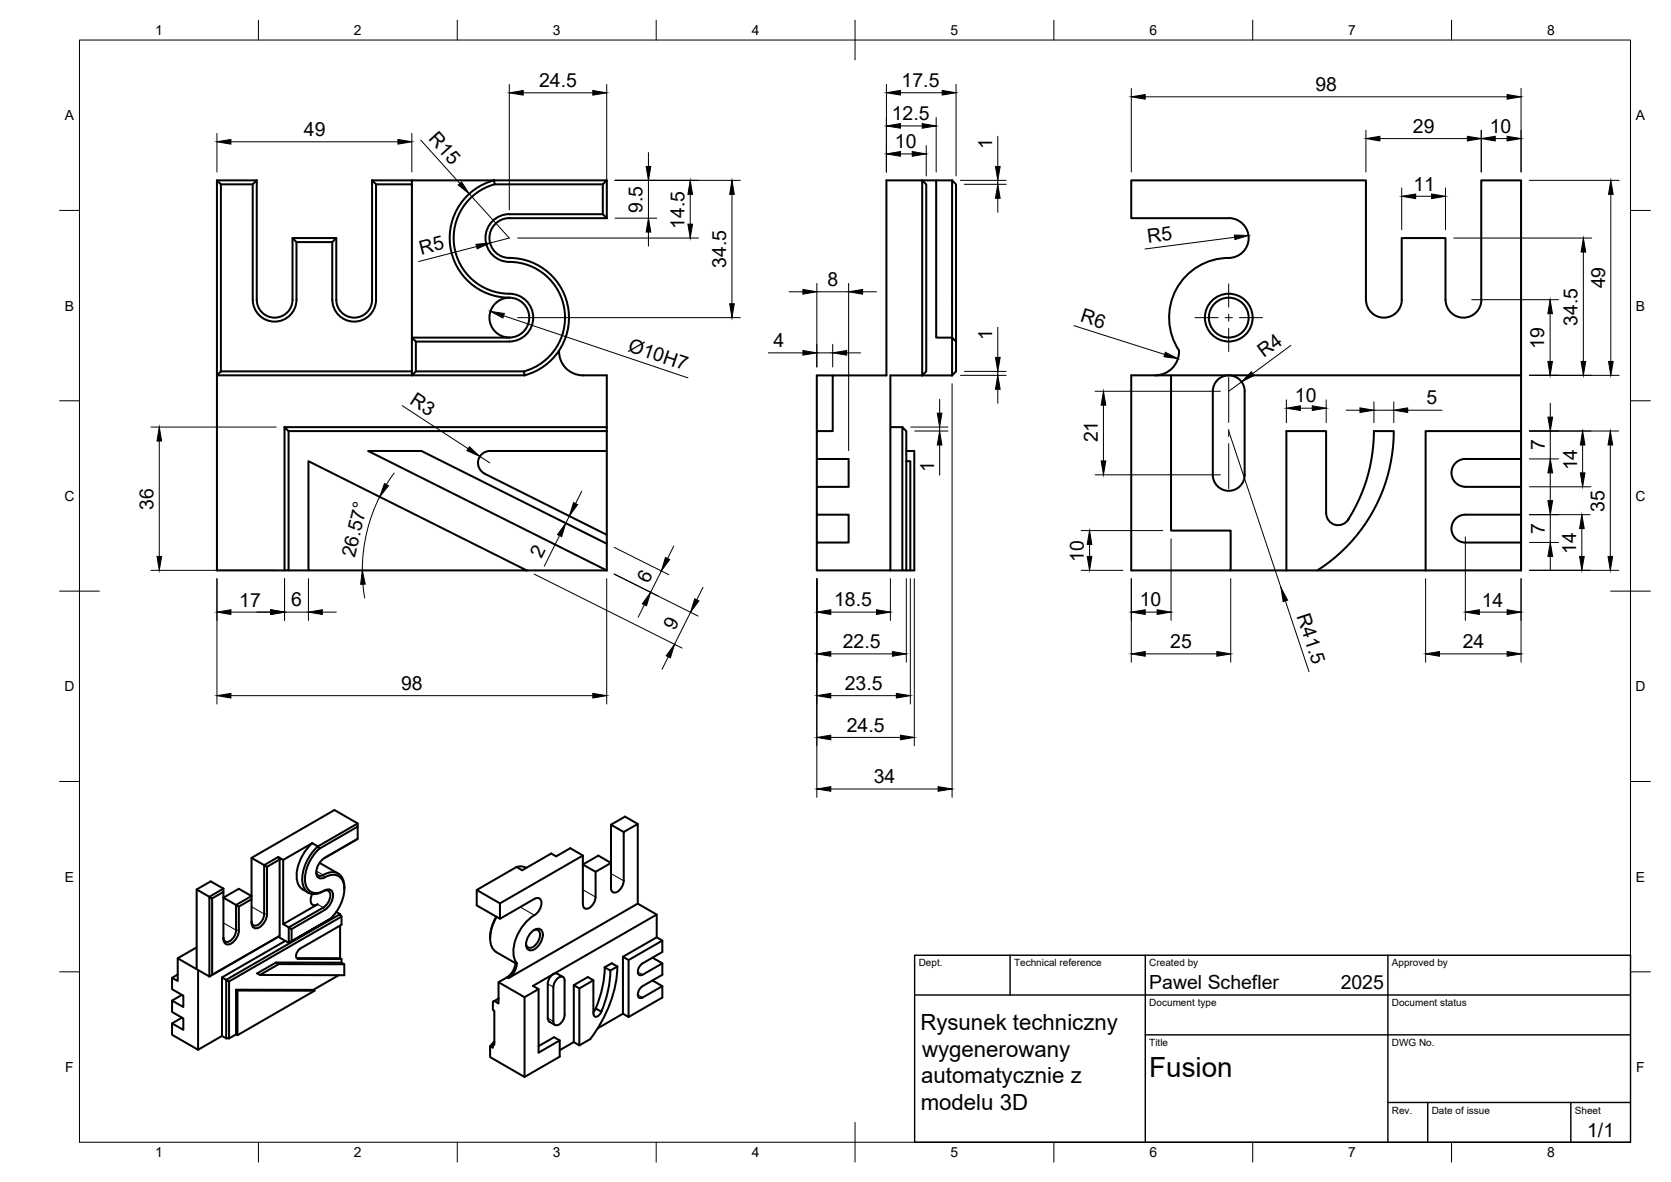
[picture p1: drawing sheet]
<svg xmlns="http://www.w3.org/2000/svg" width="420mm" height="297mm" viewBox="0 0 420 297" stroke-linecap="round" stroke-linejoin="round" font-family="sans-serif">
<!-- layer: Visible -->
<g fill="none" stroke="#000" stroke-width=".51">
<path d="M54.5 45.3h10.1M63.5 46.3v29M64.6 45.3l-1.1 1h-8M64.6 45.3v30M73.6 59.8v15.5M84.6 59.8h-11l.9 1v14.5M84.6 59.8l-1.1 1h-9M84.6 59.8v15.5M93.6 45.3l1 1v29M93.6 45.3h30.6M93.6 45.3v30M94.6 46.3h9"/>
<path d="M103.6 45.3v39.5h24.5M124.2 45.3h28.4l-1 1h-27.2zM124.2 45.3a15 15 0 0 0-11 16.4 15 15 0 0 0 14.9 13.1M124.4 46.3a14.1 14.1 0 0 0-10.1 15.9 14.1 14.1 0 0 0 14.7 11.7 6 6 0 0 1 5 6.4 6 6 0 0 1-5.9 5.5M151.6 46.3v7.5l1 1M151.6 53.8h-23.5a6 6 0 0 0-6 6 6 6 0 0 0 6 6 14 14 0 0 1 13.8 12.1 14 14 0 0 1-10.1 15.4M152.6 54.8h-24.5a5 5 0 0 0-5 5 5 5 0 0 0 5 5 15 15 0 0 1 14.8 13.1 15 15 0 0 1-11 16.4M152.6 45.3v9.5M231.9 45.3l1 1v47l-1 1zM235.4 45.3h4M239.4 45.3v39.5h-4v-39.5h-12.5v49h-13.5v14h-4v7h8v7.1h-8v6.9h8v7h-8v7h18.5v-49h15.5M239.4 45.3l1 1v39.5"/>
<path d="M63.6 75.3a5.5 5.5 0 0 0 5.5 5.5 5.5 5.5 0 0 0 5.4-5.5M64.6 75.3a4.5 4.5 0 0 0 4.5 4.5 4.5 4.5 0 0 0 4.5-4.5M83.5 60.8v14.5M83.6 75.3a5.5 5.5 0 0 0 5.5 5.5 5.5 5.5 0 0 0 5.5-5.5M84.6 75.3a4.5 4.5 0 0 0 4.5 4.5 4.5 4.5 0 0 0 4.5-4.5M343.5 75.3v-30h-59.1v9.5h24.5a5 5 0 0 1 5.1 5 5 5 0 0 1-5 5 15 15 0 0 0-12.5 23.3 6 6 0 0 1-6 6.2M343.5 75.3a4.5 4.5 0 0 0 4.5 4.5 4.5 4.5 0 0 0 4.5-4.5M352.4 75.3v-15.5h11.1v15.5M363.5 75.3a4.5 4.5 0 0 0 4.5 4.5 4.5 4.5 0 0 0 4.5-4.5M372.4 75.3v-30h10.1v49M54.5 94.3v49h17M55.5 93.3v-47l-1-1v49"/>
<path d="M103.6 94.3l1-1h27.2l.1 1zM103.6 93.3h-48.1l-1 1M104.6 93.3v-7.5l-1-1v9.5h-49.1M104.6 85.8h23.5M140.6 88.1a6 6 0 0 0 6 6.2M146.6 94.3h6v13M209.4 94.3h-4v14M239.4 84.8l1 1v7.5l-1 1zM284.4 94.3h10v39h15v10h-25zM294.4 94.3h88.1M304.9 98.3a4 4 0 0 1 4.1-4 4 4 0 0 1 4 4M304.9 98.3v21"/>
<path d="M312.9 98.3v21M382.5 94.3v49h-51.3M71.5 107.3l1.1 1v35h-1.1zM71.5 107.3h81.1v1h-80M77.6 115.9l54.8 27.4h-54.8zM121.8 119l30.8 15.4M123.2 113.3h29.4M123.2 113.3a3 3 0 0 0-2.9 2.3 3 3 0 0 0 1.5 3.4M152.6 108.3v35M205.4 115.3v7.1M223.9 107.3h3M226.9 107.3l1 1v35h-1z"/>
<path d="M227.9 113.3h2v30h-1M227.9 115.9h1v27.4h-1M304.9 119.3a4 4 0 0 0 4.1 4 4 4 0 0 0 4-4M368.4 115.3h14.1M368.5 115.3a3.5 3.5 0 0 0-3.5 3.5 3.5 3.5 0 0 0 3.5 3.5M382.5 108.3h-24v35M152.6 136.6l-46.6-23.3h-13.4l60 30M205.4 129.3v7M333.4 129v-20.7h-10v35M333.5 129a3 3 0 0 0 2.2 2.9 3 3 0 0 0 3.4-1.5M339.1 130.4a41.3 41.3 0 0 0 6.4-22.1h5a41.5 41.5 0 0 1-19.3 35h-7.8M339.1 130.4l-.2 .4"/>
<path d="M368.4 122.4h14.1M368.4 136.3h14.1M368.4 129.3h14.1M368.5 129.3a3.5 3.5 0 0 0-3.5 3.5 3.5 3.5 0 0 0 3.5 3.5M72.6 143.3h5M132.4 143.3h20.2M223.9 143.3h3M309.4 143.3h14M63.2 215.6l3.2 1.8M66.4 217.4l.7 .4 .1 11.9a3.7 3.7 0 0 1-3 3.6 1.21 1.21 0 0 1-.9-1.4M66.4 217.4v12.3a3 3 0 0 1-2.4 2.9 .98 .98 0 0 1-.7-1.1M70 215.4l-3.6 2"/>
<path d="M70.3 216l-3.2 1.8M78.5 211.9l1.4 .8M78.5 211.9l-7.3 4.2M78.5 211.9a11.1 11.1 0 0 0-3.7 9.7 3.9 3.9 0 0 0 2.7 2.8M79.5 219.1a1.06 1.06 0 0 0 .6 1 1.06 1.06 0 0 0 1.2-.2 3.2 3.2 0 0 1 3.7-.4 3.2 3.2 0 0 1 1.6 3.5M79.9 212.7l10-5.8v.8l-9.6 5.6zM79.9 212.7a11 11 0 0 0-3.7 9.9 3.1 3.1 0 0 0 5.1 1.4 1.08 1.08 0 0 1 1.2-.2 1.08 1.08 0 0 1 .6 1.2 3.9 3.9 0 0 1-1.8 3.1l-8.7 5-1.4-.9v-16.1l-1.2-.7 .3 .6v19.2l-.3 .2M80.3 213.3a10.2 10.2 0 0 0-3.4 9.1 2.92 2.92 0 0 0 4.7 1.4 1.3 1.3 0 0 1 1.5-.2 1.3 1.3 0 0 1 .6 1.4l-.2 1.2-.6 1.2-1.3 1.3M80.3 216.8l4.7 2.7M81.6 215.6a4.1 4.1 0 0 0-1.8 4.7 1.29 1.29 0 0 0 1.8 .2M89.9 206.9l-5.8-3.3-20.9 12v9.6M89.9 207.7v3.1l-8.3 4.8"/>
<path d="M89.9 210.8l-8.3 4.9M129.9 217.9l-10 5.8v3.8l5.8 3.4M129.9 217.9l1.5-.1 .9 .3M146.6 215l-3.2-1.8-3.6 2-1.2-.7-7.3 4.2-1.4-.8M153.6 207.2l3.2 1.9M160.4 207.1l-3.2-1.9-3.6 2v9.7l-3.1-1.9-3.9 2.3 3.2 1.8M49.4 238.1l-4.7 2.7M56.2 223.3l-3.2-1.8-3.6 2v20.1l-4.7-2.8v5.7l-1.4-.8v2.9l2.8 1.6v2.9l-2.8-1.7v2.9l2.8 1.6v2.9l-2.8-1.6v2.8l6.5 3.8v-20l2.8 1.6 17.4-10 2.6 1.5v-3.8l.7 .4v3M56.2 223.3v.8l-2.9 1.7M56.2 224.1v11.9a1.29 1.29 0 0 0 .8 1.4 1.29 1.29 0 0 0 1.6-.6l1.1-1.4 .4-1.6M56.2 223.3l-3.6 2.1-3.2-1.9M63.2 225.2l-3.2-1.8-3.8 2.2 3.2 1.8v6.4a3 3 0 0 1-2.4 2.9 .98 .98 0 0 1-.8-1.1"/>
<path d="M63.2 225.2l-3.8 2.2 .6 .4v6M63.2 225.2v.8l-3.2 1.8M63.2 226v5.9M70.3 235.2l-17.7 10.2v-20l.7 .4v19.2M71.8 236.4l-16 9.2M72.6 236.9l10.3-5.9zM78.5 224.7l-.3 1a1.18 1.18 0 0 0 .2 1.5 1.18 1.18 0 0 0 1.5 .1M79.9 227.3l-8.7 4.9M81.6 228.7l-8.3 4.8M81.6 220.5a3 3 0 0 1 3.6-.3 3 3 0 0 1 1.4 3.3 11 11 0 0 1-3.7 7.5M84.5 229.2l1 .5M85.5 232.6v8.2l.4 .2v.9l.7 .4v2.8l-21.2-.1-.7-.4 4.7-2.7h16.5"/>
<path d="M85.9 230.3v2.1l-10.4 6a1.84 1.84 0 0 0-.8 2.5l11.2 .1M86.6 223v.4M119.9 223.7l5.8 3.3M123.2 235.4v.4M124.8 230.4l-1 2.1-.6 2.9M124.9 230.4a8.7 8.7 0 0 0-1.2 7.7l1.1 1.1 4.8 2.8M133.5 234.5a1.8 1.8 0 0 1 2.7-.7 3.9 3.9 0 0 1-2.9 5 1.81 1.81 0 0 1-.8-2.7zM134.2 233.8a1.07 1.07 0 0 1 1.2 0 1.07 1.07 0 0 1 .4 1.2 3.4 3.4 0 0 1-2.6 3.2 1.02 1.02 0 0 1-.9-1.1M146.6 227.3v-12.3l-20.9 12v3.9l8.7-5a1.08 1.08 0 0 1 1.2-.1 1.08 1.08 0 0 1 .6 1.1 4.1 4.1 0 0 1-2.5 3.5 11.5 11.5 0 0 0-4.5 9.8l.8 1.8-.4-.1M146.6 227.3a1.07 1.07 0 0 0 .7 1.1 1.07 1.07 0 0 0 1.3-.5l.7-.9 .4-1.1 .1-6.8 3.8-2.2v6.3a1.07 1.07 0 0 0 .8 1.2 1.07 1.07 0 0 0 1.2-.6l1-1.4 .2-1.1v-12.2l3.6-2v20l-32.6 18.7M160.4 227.1l4.7 2.7v5.7l1.4 .9v2.8l-4.9 2.9a2.13 2.13 0 0 0-.9 2.9l.9-.1M165.1 235.5l-8.5 4.9 1.5 .9 8.4-4.9"/>
<path d="M165.1 229.8l-26 15M44.7 244.9l-1.4 .8M45.7 250l-2.4 1.4M45.7 255.7l-2.4 1.5M56.9 246.2l.7 .4v14.3h-.7zM56.9 246.2l28.6-16.5 .4 .6-28.3 16.3M56.9 246.2l-1.1-.6v14.7l1.1 .6M59.4 248.7l.3 .2v11.2l-.3-.2M69.4 241.9l.7 .4-4.7 2.7M70.1 242.3h16.5M74.6 240.7l10.9 .1M78.8 248.8l.3 .2-19.4-.1"/>
<path d="M79.1 249l-19.4 11.1M85.2 245.1l-6.4 3.7-19.4-.1v11.2l-1.8 1M125.3 250.9l-1.4 .8v2.1l.4 .2v8.6l-.4-.2v.9l-.7-.4v2.7l8.7 5v-20l-6.6-3.8v5.4l-1-.6M129.6 241.9a4.7 4.7 0 0 1-2.1 3.7l-2.2 1.2M129.9 242a4.7 4.7 0 0 1-2.1 3.8M135.4 248.6l-3.5 2M138.1 256.8l1.5 .8M139.1 244.8l-5.1 3 1.4 .8v15.9l5.3-3M139.1 248.1v8.6M139.1 244.8l.8-.2 1.6 .9M139.1 244.8l-1 1-.4 1.5v8.5l.1 .6 .3 .3M139.1 248.1a2.6 2.6 0 0 1 2.3-2.7l.5 .6 .1 .4v8.6a2.59 2.59 0 0 1-2.3 2.6l-.5-.5-.1-.4"/>
<path d="M145.7 248.4v14.3l-1.4-.8M149.2 246.3l-3.5 2.1-1.4-.8M149.8 253.4l1.4 .8M152 243.1l1.5 .8M152.1 243.1a24.2 24.2 0 0 1-2.9 11.2M153.5 243.9a26.1 26.1 0 0 1-2.7 11l-.2 .3a.73 .73 0 0 1-.9 .3 .73 .73 0 0 1-.5-.7v-8.5l-1.4-.8-3.5 2.1v14.3l-3.6 2M155.2 242.9l-1.4-.8-1.8 1M155.2 242.9l-1.7 1M155.2 242.9a31.8 31.8 0 0 1-6.8 18.2l-2.7 1.6M156.6 240.4v14.3l1.5 .9v-14.3M156.6 254.7l-6.3 3.7M164.1 240.7l2.4 1.4v2.9l-5.3 3.1a2.11 2.11 0 0 0-.6 2.6l.6 .1 .4-.1 4.9-2.9"/>
<path d="M164.1 246.4l2.4 1.4v2.9l-8.4 4.9M166.5 242.1l-4.9 2.8M55.8 260.3l-6 3.5M124.3 262l-.4 .4M124.3 261.7l-1.1 1.2M135.4 262.9l3.9-2.2 1.4 .8v4l-8.8 5.1"/>
<circle cx="128.1" cy="79.8" r="5"/>
<circle cx="309" cy="79.8" r="6"/>
<circle cx="309" cy="79.8" r="5"/>
</g>
<!-- layer: Visible Narrow -->
<g fill="none" stroke="#000" stroke-width=".25">
<path d="M79.5 218.9l1.8 1 .3 .6M81.6 215.6h.1M153.6 219.5l3.2 1.8M56.2 231.9l3.2 1.9h.6M63.2 227.8l3.2 1.9h.7M79.9 227.3l1.4 .8 .3 .6M81.6 223.8l-.3 .2M130.8 228l3.6 2M146.6 223.6l3.2 1.8M74.7 240.8l.3 .2M127.5 245.6l.3 .2M137.7 247.3l1.4 .8"/>
<path d="M137.7 255.8l1.4 .9M160.4 244.2l1.2 .7M160.4 250l1.2 .7"/>
</g>
<!-- layer: BORDER -->
<g fill="none" stroke="#000" stroke-width=".25">
<path d="M20 10.1h390v276.9h-390zM65 5.1v5M115 5.1v5M165 5.1v5M215 5.1v10M265 5.1v5M315 5.1v5M365 5.1v5M15 52.9h5M410 52.9h5M15 100.7h5M410 100.7h5"/>
<path d="M15 148.6h10M405 148.6h10M15 196.4h5M410 196.4h5M15 244.2h5M410 244.2h5M65 287v5M115 287v5M165 287v5M215 282.1v9.9M265 287v5M315 287v5"/>
<path d="M365 287v5"/>
</g>
<!-- layer: TITLEBLOCK -->
<path d="M230 240.1h180v46.9h-180zM230 250h180M254 240.1v9.9M288 240.1v46.9M349 240.1v46.9M288 260.1h122M349 277.1h61M359 277.1v9.9M395 277.1v9.9" fill="none" stroke="#000" stroke-width=".36"/>
<!-- layer: FD_Dimensions -->
<g fill="none" stroke="#000" stroke-width=".25">
<path d="M54.5 33.5v9.7M58.1 35.6h42M103.5 33.5v9.7M105.8 35.2l9.8 10.9M128.1 21.2v31.5M131.6 23.3h17.5M152.5 21.2v31.5M163 38.3v3.5M222.9 21.2v22M226.4 23.3h10.5M226.4 38.7h3M226.4 31.7h5.5"/>
<path d="M232.9 36.6v7.6M235.4 29.5v13.7M240.4 21.2v23M250.9 34.2v7.6M284.5 22.2v21M288 24.3h90.9M343.5 32.7v10.5M347 34.8h22M372.4 32.7v10.5M376 34.8h2.9M382.5 22.2v21M118 48.7l10.1 11.1-4.9 1.3"/>
<path d="M130.2 59.8h45.4M154.6 45.3h31.5M154.6 54.8h10.5M163 45.3v9.5M163 58.3v3.5M173.5 48.8v7.5M184 48.8v27.5M241.5 45.3h11.5M242.5 46.3h10.5M250.9 45.3v1M250.9 49.8v3.5M310.5 59.6l-22.6 3"/>
<path d="M352.4 47.2v10.5M356 49.3h4M363.5 47.2v10.5M365.5 59.8h34.7M384.6 45.3h22.5M405 48.8v42M119.8 62l-14.5 3.7M126.6 79.3l46.4 15.7M130.2 79.8h55.9M198.4 73.3h3.5M205.4 71.2v21M205.4 73.3h8"/>
<path d="M213.4 71.2v42M216.9 73.3h3.5M370.1 75.3h21.8M389.8 78.8v12M398.1 63.3v27.5M193.2 88.7h8.7M205.4 88.7h4M209.4 86.6v5.6M212.9 88.7h3.5M239.4 96.4v104M241.5 94.3h11.5M242.5 93.3h10.5"/>
<path d="M250.9 82.2v7.6M250.9 93.3v1M250.9 97.8v3.5M270 81.8l22.8 7.3M275.4 98.3h31.5M312.2 96l-3.3 2.3M324.6 86.8l-9.6 7.1M384.6 94.3h22.5M38 107.3h31.4M40 110.8v29M99.1 118.9l-1.9 2.9M101.1 101.9l16.6 10.9"/>
<path d="M120.6 114.7l2.5 1.6M229 107.3h9.4M230 108.3h8.4M236.3 100.3v3.5M236.3 107.3v1M236.3 111.8v7.6M275.4 119.3h31.5M277.5 101.8v14M308.9 108.3l13.2 39.4M323.4 100.5v5.7M327 102.6h3M333.5 100.5v5.7"/>
<path d="M338.5 103.1h3.4M345.5 101v5.2M345.5 103.1h5M350.5 101v5.2M353.9 103.1h8.7M384.6 108.3h22.4M384.6 115.3h7.3M389.8 101.3v3.5M389.8 108.3v7M389.8 118.8v7M397.9 111.8v7M404.9 111.8v28"/>
<path d="M95.5 124.8a41.3 41.3 0 0 0-4.4 18.5M140.4 130.5l10.3 5.2M140.7 134.6l-3.9 7.7M141.3 128.7l9.4 4.7M143.2 129.7l-.9 1.8M146.3 123.4l-1.6 3.2M154.4 137.5l13.8 6.9M169.4 137.2l-1.5 3.2M271.9 133.3h20.5M274 136.8v3M294.4 135.4v20.5M368.4 134.9v21"/>
<path d="M384.6 122.3h15.4M384.6 136.3h7.3M384.6 129.3h15.2M389.8 129.3v7M389.8 139.8v3.5M397.7 132.8v7M38 143.3h31.4M54.5 145.4v31.5M58.1 153.8h10M71.5 145.4v10.5M71.5 153.8h6.1M77.6 145.4v10.5"/>
<path d="M81 153.8h3.6M91.2 146.8l.5 3.5M134.3 144.3l37.2 18.6M152.5 145.4v31.5M154.4 144.3l21.1 10.5M162 152l-1.5 3.1M166.3 143.5l-2.7 5.4M173.6 153.9l-4 8M176.8 147.6l-1.6 3.1M205.4 145.4v55M208.9 153.8h11.5M223.9 145.4v10.5"/>
<path d="M227.9 145.4v21M228.9 145.4v31.5M229.9 145.4v42M271.9 143.3h10.5M284.5 145.4v21M288 153.8h3M309.5 145.4v21M323.2 151l5.9 17.8M358.5 145.4v21M372 153.8h6.9M382.5 145.4v21M384.6 143.3h22.4"/>
<path d="M58.1 174.8h91M168 165l-1.5 3.2M208.9 164.3h15.5M208.9 174.8h16.5M288 164.3h18M361.9 164.3h17M208.9 185.3h17.5M208.9 198.3h27"/>
</g>
<g fill="#000" stroke="#000" stroke-width=".25">
<path d="M54.5 35.6l3.6-.6v1.2zM100.1 35l3.4 .6-3.4 .6zM128.1 23.3l3.5-.6v1.2zM149.1 22.7l3.4 .6-3.4 .6zM222.9 23.3l3.5-.6v1.2zM222.9 38.7l3.5-.6v1.2zM222.9 31.7l3.5-.6v1.1zM229.4 38.1l3.5 .6-3.5 .6zM231.9 31.1l3.5 .6-3.5 .5zM236.9 22.7l3.5 .6-3.5 .6zM284.5 24.3l3.5-.5v1.1zM343.5 34.8l3.5-.5v1.1z"/>
<path d="M369 34.3l3.4 .5-3.4 .6zM372.4 34.8l3.6-.5v1.1zM378.9 34.3l3.6 .5-3.6 .6zM378.9 23.8l3.6 .5-3.6 .6zM115.2 46.5l.9-.8 1.9 3zM162.5 41.8h1.1l-.6 3.5zM163 54.8l.6 3.5h-1.1zM173.5 45.3l.6 3.5h-1.1zM173 56.3h1.1l-.6 3.5zM184 45.3l.6 3.5h-1.1zM250.9 46.3l.6 3.5h-1.2zM250.3 41.8h1.2l-.6 3.5z"/>
<path d="M310.4 59.1l3.5 .1-3.4 1zM352.4 49.3l3.6-.5v1.1zM360 48.8l3.5 .5-3.5 .6zM405 45.3l.6 3.5h-1.1zM119.7 61.4l3.5-.3-3.2 1.4zM123.3 78.2l3.5 .6-.4 1.1zM183.5 76.3h1.1l-.6 3.5zM201.9 72.7l3.5 .6-3.5 .6zM213.4 73.3l3.5-.6v1.2zM389.8 75.3l.6 3.5h-1.2zM398.1 59.8l.6 3.5h-1.1zM201.9 88.1l3.5 .6-3.5 .5z"/>
<path d="M209.4 88.7l3.5-.6v1.1zM250.9 94.3l.6 3.5h-1.2zM250.3 89.8h1.2l-.6 3.5zM293 88.5l3.2 1.6-3.5-.5zM314.6 93.4l.7 .9-3.1 1.7zM389.2 90.8h1.2l-.6 3.5zM397.6 90.8h1.1l-.6 3.5zM404.5 90.8h1.1l-.6 3.5zM40 107.3l.6 3.5h-1.1zM118 112.3l2.6 2.4-3.2-1.5zM235.7 103.8h1.1l-.5 3.5zM236.3 108.3l.5 3.5h-1.1z"/>
<path d="M277.5 98.3l.5 3.5h-1.1zM276.9 115.8h1.1l-.5 3.5zM323.4 102.6l3.6-.6v1.2zM330 102l3.5 .6-3.5 .6zM341.9 102.5l3.6 .6-3.6 .6zM350.5 103.1l3.4-.6v1.2zM389.2 104.8h1.2l-.6 3.5zM389.8 115.3l.6 3.5h-1.2zM397.9 108.3l.6 3.5h-1.1zM397.4 118.8h1.1l-.6 3.5zM404.9 108.3l.6 3.5h-1.2zM39.5 139.8h1.1l-.6 3.5z"/>
<path d="M96.7 121.5l1 .6-2.2 2.7zM142.3 131.5l-1.1 3.4-1-.5zM144.2 126.3l1 .5-2 2.9zM274 133.3l.5 3.5h-1.1zM273.4 139.8h1.1l-.5 3.5zM389.8 136.3l.6 3.5h-1.2zM389.2 125.8h1.2l-.6 3.5zM397.2 139.8h1.1l-.6 3.5zM397.7 129.3l.6 3.5h-1.1zM404.3 139.8h1.2l-.6 3.5zM54.5 153.8l3.6-.6v1.2zM68.1 153.2l3.4 .6-3.4 .6z"/>
<path d="M77.6 153.8l3.4-.6v1.2zM91.1 143.3l.7 3.5h-1.1zM163.6 148.9l-1 3.3-1.1-.5zM167.3 140.1l1.1 .5-2.1 2.9zM174.7 150.5l1 .5-2.1 2.9zM205.4 153.8l3.5-.6v1.2zM220.4 153.2l3.5 .6-3.5 .6zM284.5 153.8l3.5-.6v1.2zM291 153.2l3.4 .6-3.4 .6zM322.1 147.7l1.6 3.1-1.1 .4zM368.4 153.8l3.6-.6v1.2zM378.9 153.2l3.6 .6-3.6 .6z"/>
<path d="M54.5 174.8l3.6-.5v1.1zM149.1 174.3l3.4 .5-3.4 .6zM169.6 161.9l-1 3.4-1.1-.5zM205.4 164.3l3.5-.6v1.2zM205.4 174.8l3.5-.5v1.1zM224.4 163.7l3.5 .6-3.5 .6zM225.4 174.3l3.5 .5-3.5 .6zM284.5 164.3l3.5-.6v1.2zM306 163.7l3.5 .6-3.5 .6zM358.5 164.3l3.4-.6v1.2zM378.9 163.7l3.6 .6-3.6 .6zM205.4 185.3l3.5-.6v1.2z"/>
<path d="M205.4 198.3l3.5-.6v1.1zM226.4 184.7l3.5 .6-3.5 .6zM235.9 197.7l3.5 .6-3.5 .5z"/>
</g>
<!-- layer: Smart Centers -->
<path d="M300.5 79.8h5.8M308.1 79.8h1.8M308.9 71.3v5.9M308.9 78.9v1.8M311.6 79.8h5.9M308.9 82.5v5.8M308.9 94.8v11.4M308.9 107.9v1.8M308.9 111.5v11.3" fill="none" stroke="#000" stroke-width=".25"/>
<text font-size="7" x="289" y="270.6">Fusion</text>
<g font-size="5.6">
<text x="231.4" y="258.9">Rysunek techniczny</text>
<text x="231.8" y="265.5">wygenerowany</text>
<text x="231.6" y="272.2">automatycznie z</text>
<text x="231.5" y="278.9">modelu 3D</text>
</g>
<g font-size="4.9">
<text x="135.6" y="21.9">24.5</text>
<text x="226.7" y="21.9">17.5</text>
<text x="330.8" y="22.9">98</text>
<text x="76.4" y="34.2">49</text>
<text x="107.5" y="35" transform="rotate(48 107.5 35)">R15</text>
<text x="224.2" y="30.2">12.5</text>
<text x="355.3" y="33.4">29</text>
<text x="374.6" y="33.4">10</text>
<text x="225" y="37.2">10</text>
<text x="249.5" y="37.5" transform="rotate(-90 249.5 37.5)">1</text>
<text x="355.4" y="47.9">11</text>
<text x="161.6" y="53.5" transform="rotate(-90 161.6 53.5)">9.5</text>
<text x="172.1" y="57.5" transform="rotate(-90 172.1 57.5)">14.5</text>
<text x="105.9" y="64.1" transform="rotate(-15 105.9 64.1)">R5</text>
<text x="288.7" y="61" transform="rotate(-8 288.7 61)">R5</text>
<text x="182.6" y="67.3" transform="rotate(-90 182.6 67.3)">34.5</text>
<text x="208" y="71.9">8</text>
<text x="403.6" y="72.5" transform="rotate(-90 403.6 72.5)">49</text>
<text x="271.4" y="80.8" transform="rotate(18 271.4 80.8)">R6</text>
<text x="396.7" y="81.8" transform="rotate(-90 396.7 81.8)">34.5</text>
<text x="157.7" y="88.2" transform="rotate(19 157.7 88.2)">Ø10H7</text>
<text x="194.5" y="87.3">4</text>
<text x="249.5" y="85.5" transform="rotate(-90 249.5 85.5)">1</text>
<text x="388.3" y="87.7" transform="rotate(-90 388.3 87.7)">19</text>
<text x="317.8" y="90.1" transform="rotate(-36 317.8 90.1)">R4</text>
<text x="102.8" y="101.3" transform="rotate(33 102.8 101.3)">R3</text>
<text x="325.6" y="101.1">10</text>
<text x="358.6" y="101.6">5</text>
<text x="276.1" y="111.2" transform="rotate(-90 276.1 111.2)">21</text>
<text x="388.4" y="113.2" transform="rotate(-90 388.4 113.2)">7</text>
<text x="234.9" y="118.5" transform="rotate(-90 234.9 118.5)">1</text>
<text x="396.5" y="118.2" transform="rotate(-90 396.5 118.2)">14</text>
<text x="38.6" y="128" transform="rotate(-90 38.6 128)">36</text>
<text x="403.4" y="128.6" transform="rotate(-90 403.4 128.6)">35</text>
<text x="388.4" y="134.2" transform="rotate(-90 388.4 134.2)">7</text>
<text x="89.2" y="140.3" transform="rotate(-77 89.2 140.3)">26.57°</text>
<text x="136.1" y="140.6" transform="rotate(-64 136.1 140.6)">2</text>
<text x="272.5" y="141.2" transform="rotate(-90 272.5 141.2)">10</text>
<text x="396.3" y="139.2" transform="rotate(-90 396.3 139.2)">14</text>
<text x="163" y="146.7" transform="rotate(-63 163 146.7)">6</text>
<text x="60.2" y="152.4">17</text>
<text x="73.2" y="152.4">6</text>
<text x="209.7" y="152.4">18.5</text>
<text x="286.6" y="152.4">10</text>
<text x="326" y="154.8" transform="rotate(72 326 154.8)">R41.5</text>
<text x="372.6" y="152.4">14</text>
<text x="169.7" y="158.5" transform="rotate(-63 169.7 158.5)">9</text>
<text x="211.9" y="162.9">22.5</text>
<text x="294.3" y="162.9">25</text>
<text x="367.8" y="162.9">24</text>
<text x="100.8" y="173.4">98</text>
<text x="212.4" y="173.4">23.5</text>
<text x="212.9" y="183.9">24.5</text>
<text x="219.7" y="196.8">34</text>
<text x="289" y="248.5">Pawel Schefler</text>
<text x="337.1" y="248.5">2025</text>
<text x="399.1" y="285.7">1/1</text>
</g>
<g font-size="3.5">
<text x="39" y="8.8">1</text>
<text x="89" y="8.8">2</text>
<text x="139" y="8.8">3</text>
<text x="189" y="8.8">4</text>
<text x="239" y="8.8">5</text>
<text x="289" y="8.8">6</text>
<text x="339" y="8.8">7</text>
<text x="389" y="8.8">8</text>
<text x="16.3" y="30.2">A</text>
<text x="411.3" y="30.2">A</text>
<text x="16.3" y="78">B</text>
<text x="411.3" y="78">B</text>
<text x="16.2" y="125.9">C</text>
<text x="411.2" y="125.9">C</text>
<text x="16.2" y="173.7">D</text>
<text x="411.2" y="173.7">D</text>
<text x="16.3" y="221.6">E</text>
<text x="411.3" y="221.6">E</text>
<text x="16.4" y="269.4">F</text>
<text x="411.4" y="269.4">F</text>
<text x="39" y="290.8">1</text>
<text x="89" y="290.8">2</text>
<text x="139" y="290.8">3</text>
<text x="189" y="290.8">4</text>
<text x="239" y="290.8">5</text>
<text x="289" y="290.8">6</text>
<text x="339" y="290.8">7</text>
<text x="389" y="290.8">8</text>
</g>
<g font-size="2.5">
<text x="231" y="242.9">Dept.</text>
<text x="255" y="242.9">Technical reference</text>
<text x="289" y="242.9">Created by</text>
<text x="350" y="242.9">Approved by</text>
<text x="289" y="252.8">Document type</text>
<text x="350" y="252.8">Document status</text>
<text x="289" y="262.9">Title</text>
<text x="350" y="262.9">DWG No.</text>
<text x="350" y="279.9">Rev.</text>
<text x="360" y="279.9">Date of issue</text>
<text x="396" y="279.9">Sheet</text>
</g>
</svg>
